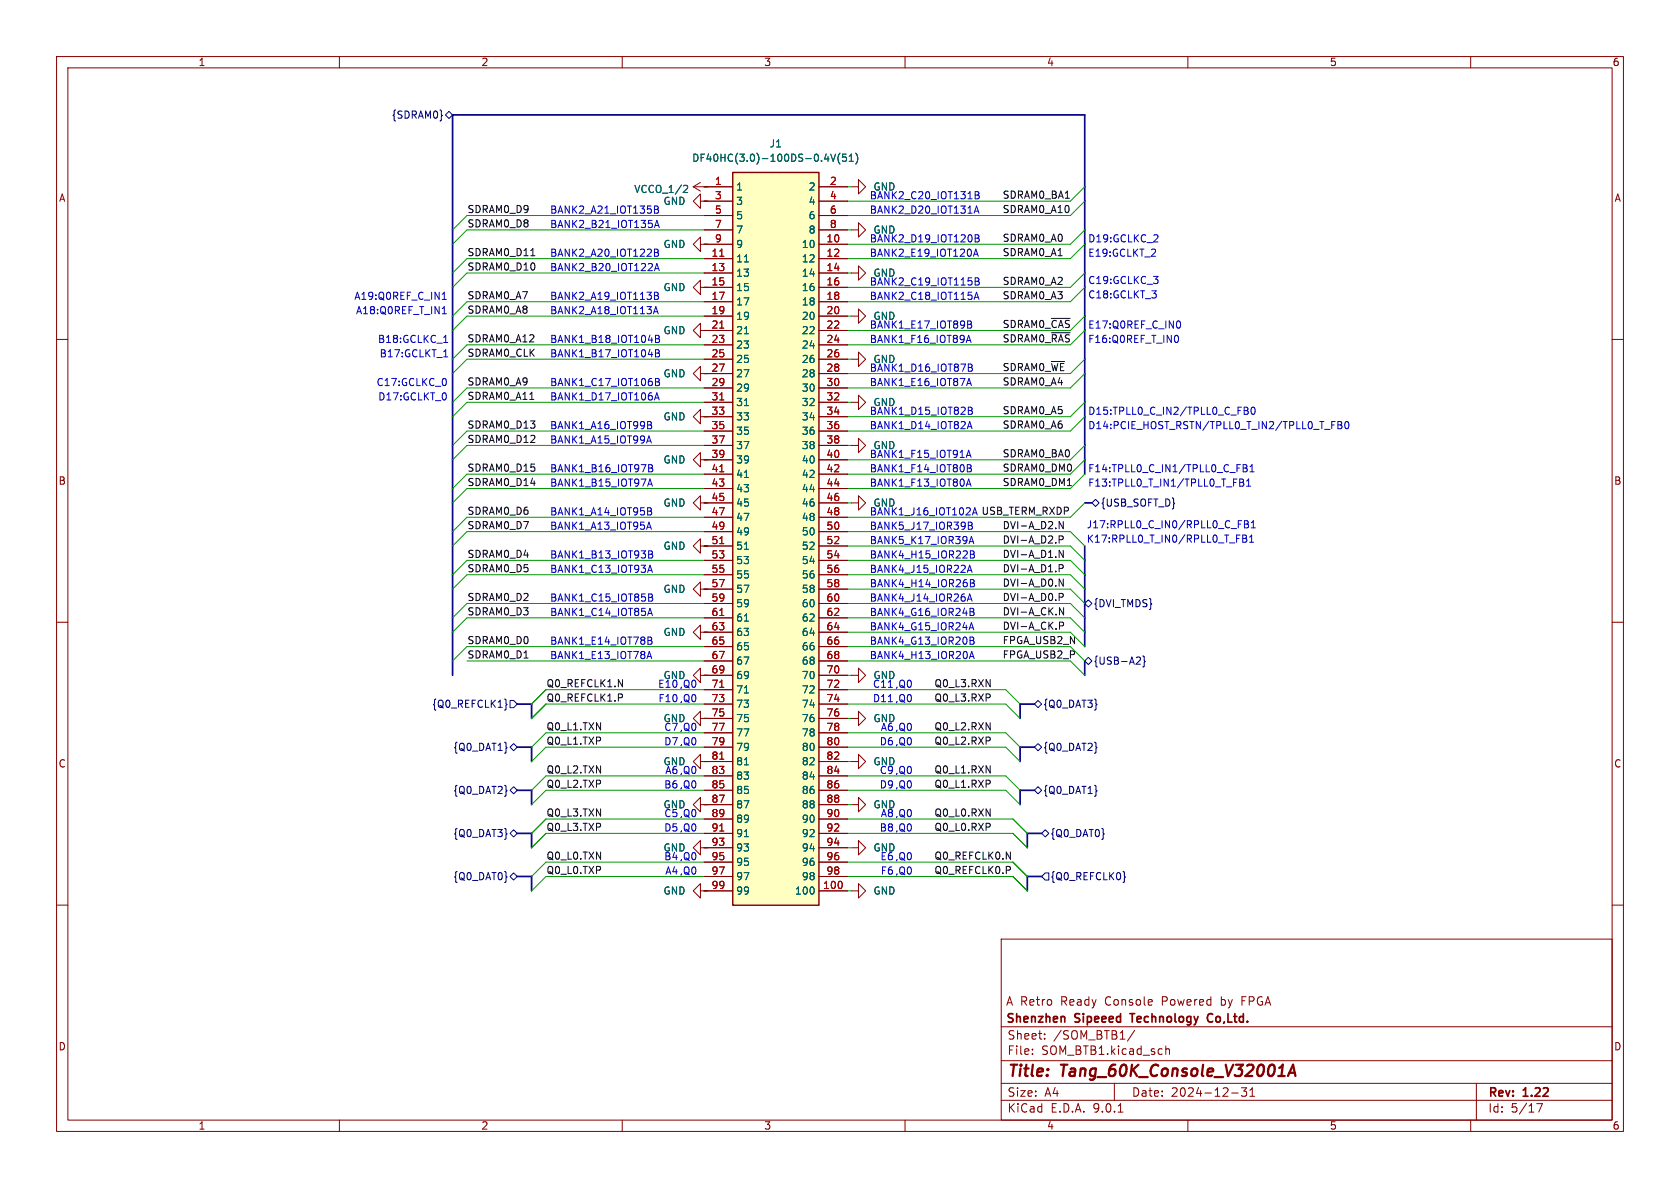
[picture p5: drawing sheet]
<svg xmlns="http://www.w3.org/2000/svg" width="297mm" height="210mm" viewBox="0 0 297 210" stroke-linecap="round" stroke-linejoin="round" font-family="sans-serif">
<g fill="none" stroke="#840000" stroke-width=".18">
<path d="M10 10h277v190h-277zM12 12h273v186h-273zM60 10v2M110 10v2M160 10v2M210 10v2M260 10v2M123.8 35.6v1.2l-1.2-1.2 1.2-1.3v1.3h1.3M123.8 50.8v1.3l-1.2-1.3 1.2-1.3v1.3h1.3M123.8 43.2v1.3l-1.2-1.3 1.2-1.3v1.3h1.3M123.8 58.4v1.3l-1.2-1.3 1.2-1.2v1.2h1.3M150.5 48.3h1.3v-1.3l1.2 1.3-1.2 1.2v-1.2"/>
<path d="M150.5 40.6h1.3v-1.2l1.2 1.2-1.2 1.3v-1.3M10 60h2M123.8 66v1.3l-1.2-1.3 1.2-1.2v1.2h1.3M123.8 73.7v1.2l-1.2-1.2 1.2-1.3v1.3h1.3M150.5 71.1h1.3v-1.2l1.2 1.2-1.2 1.3v-1.3M150.5 63.5h1.3v-1.3l1.2 1.3-1.2 1.3v-1.3M285 60h2M123.8 81.3v1.3l-1.2-1.3 1.2-1.3v1.3h1.3M123.8 96.5v1.3l-1.2-1.3 1.2-1.2v1.2h1.3M10 110h2M123.8 104.1v1.3l-1.2-1.3 1.2-1.2v1.2h1.3M123.8 111.8v1.2l-1.2-1.2 1.2-1.3v1.3h1.3"/>
<path d="M150.5 119.4h1.3v-1.3l1.2 1.3-1.2 1.3v-1.3M285 110h2M123.8 134.6v1.3l-1.2-1.3 1.2-1.2v1.2h1.3M123.8 127v1.3l-1.2-1.3 1.2-1.3v1.3h1.3M150.5 127h1.3v-1.3l1.2 1.3-1.2 1.3v-1.3M150.5 134.6h1.3v-1.2l1.2 1.2-1.2 1.3v-1.3M150.5 142.2h1.3v-1.2l1.2 1.2-1.2 1.3v-1.3M150.5 149.9h1.3v-1.3l1.2 1.3-1.2 1.2v-1.2M150.5 157.5h1.3v-1.3l1.2 1.3-1.2 1.3v-1.3M10 160h2M177 166h108v32h-108zM285 160h2"/>
<path d="M60 198v2M110 198v2M160 198v2M177 194.5h108M177 191.5h108M177 187.5h108M177 181.5h108M182.5 186.3v.1M182.5 185.5v.1M184.7 183.6v.1M184.7 182.8v.1M197 191.5v3"/>
<path d="M197.7 196.6h.8M200.6 182.1l-1.3 2M206.1 184.9v1.5M206.1 185.5l.2-.1 .4 .1v.9M210 198v2M217.7 193.2h1.2M220.4 192.3l-.5 .6 .4 .1v.7l-.2 .1h-.4l-.2-.1M221 193.8h.8M221 192.7l.4-.4v1.5M260 198v2M261 191.5v6.5M271.7 195.1h1l-.7 1.5"/>
</g>
<path d="M227.7 190.2l.9-2 .4 2M227.9 189.6h1" fill="none" stroke="#840000" stroke-width=".4"/>
<path d="M188.2 179.8v.9M199.7 179.2h.9M214.3 179.3a.74 .74 0 0 0-.9 .5 .74 .74 0 0 0 .5 .9l.4-.1" fill="none" stroke="#840000" stroke-width=".3"/>
<path d="M129.5 30.5h15.3v129.5h-15.3z" fill="#ffffc2"/>
<path d="M129.5 30.5h15.3v129.5h-15.3z" fill="none" stroke="#840000" stroke-width=".25"/>
<g fill="none" stroke="#840000" stroke-width=".18">
<path d="M122.6 33h6.9M122.6 33l1.2 .8M123.8 32.3l-1.2 .7M124.5 35.6h5M124.5 38.1h5M144.8 33h5.1M144.8 35.6h5.1M144.8 38.1h5.1M150.5 33h1.3v-1.2l1.2 1.2-1.2 1.3v-1.3M124.5 40.6h5M124.5 43.2h5M124.5 45.7h5"/>
<path d="M124.5 48.3h5M124.5 50.8h5M124.5 53.3h5M124.5 55.9h5M124.5 58.4h5M144.8 40.6h5.1M144.8 43.2h5.1M144.8 45.7h5.1M144.8 48.3h5.1M144.8 50.8h5.1M144.8 53.3h5.1M144.8 55.9h5.1"/>
<path d="M144.8 58.4h5.1M150.5 55.9h1.3v-1.3l1.2 1.3-1.2 1.3v-1.3M124.5 61h5M124.5 63.5h5M124.5 66h5M124.5 68.6h5M124.5 71.1h5M124.5 73.7h5M124.5 76.2h5M124.5 78.7h5M144.8 61h5.1M144.8 63.5h5.1"/>
<path d="M144.8 66h5.1M144.8 68.6h5.1M144.8 71.1h5.1M144.8 73.7h5.1M144.8 76.2h5.1M144.8 78.7h5.1M150.5 78.7h1.3v-1.2l1.2 1.2-1.2 1.3v-1.3M123.8 88.9v1.3l-1.2-1.3 1.2-1.3v1.3h1.3M124.5 81.3h5M124.5 83.8h5M124.5 86.4h5M124.5 88.9h5"/>
<path d="M124.5 91.4h5M124.5 94h5M124.5 96.5h5M124.5 99.1h5M144.8 81.3h5.1M144.8 83.8h5.1M144.8 86.4h5.1M144.8 88.9h5.1M144.8 91.4h5.1M144.8 94h5.1M144.8 96.5h5.1M144.8 99.1h5.1"/>
<path d="M150.5 88.9h1.3v-1.3l1.2 1.3-1.2 1.3v-1.3M123.8 119.4v1.3l-1.2-1.3 1.2-1.3v1.3h1.3M124.5 101.6h5M124.5 104.1h5M124.5 106.7h5M124.5 109.2h5M124.5 111.8h5M124.5 114.3h5M124.5 116.8h5M124.5 119.4h5M144.8 101.6h5.1M144.8 104.1h5.1"/>
<path d="M144.8 106.7h5.1M144.8 109.2h5.1M144.8 111.8h5.1M144.8 114.3h5.1M144.8 116.8h5.1M144.8 119.4h5.1M124.5 121.9h5M124.5 124.5h5M124.5 127h5M124.5 129.5h5M124.5 132.1h5M124.5 134.6h5"/>
<path d="M124.5 137.2h5M124.5 139.7h5M144.8 121.9h5.1M144.8 124.5h5.1M144.8 127h5.1M144.8 129.5h5.1M144.8 132.1h5.1M144.8 134.6h5.1M144.8 137.2h5.1M144.8 139.7h5.1M123.8 142.2v1.3l-1.2-1.3 1.2-1.2v1.2h1.3M123.8 149.9v1.2l-1.2-1.2 1.2-1.3v1.3h1.3"/>
<path d="M123.8 157.5v1.3l-1.2-1.3 1.2-1.3v1.3h1.3M124.5 142.2h5M124.5 144.8h5M124.5 147.3h5M124.5 149.9h5M124.5 152.4h5M124.5 154.9h5M124.5 157.5h5M144.8 142.2h5.1M144.8 144.8h5.1M144.8 147.3h5.1M144.8 149.9h5.1"/>
<path d="M144.8 152.4h5.1M144.8 154.9h5.1M144.8 157.5h5.1"/>
</g>
<g fill="none" stroke="#006464" stroke-width=".18">
<path d="M121 32.8h.4l.2 .3-.8 .9h.8M146.9 27.2l.4 1.3 .4-1.3M148.5 27.1a1.46 1.46 0 0 0 0 1.9M149.6 27.2h-.6l-.1 .7 .2-.2 .4 .1 .1 .2v.4l-.2 .1-.5-.1M150.1 28.5h.8M150.1 27.6l.4-.4v1.3M151.3 27.1a1.46 1.46 0 0 1 0 1.9M131.6 46.3h.7M131.6 59h.7M131.6 71.7h.7M131.6 84.4h.7M131.6 97.1h.7"/>
<path d="M131.6 109.8h.7M131.6 122.5h.7M131.6 135.2h.7M131.6 147.9h.7"/>
</g>
<path d="M127.2 45.3h.8M127.2 58h.8M127.2 70.7h.8M127.2 83.4h.8M127.2 96.1h.8M127.2 108.8h.8M127.2 121.5h.8M127.2 134.2h.8M127.2 146.9h.8" fill="none" stroke="#a90000" stroke-width=".18"/>
<g fill="none" stroke="#000084" stroke-width=".18">
<path d="M79.4 19.7l.6 .6-.6 .7-.7-.7zM193 88.9l.7-.6 .6 .6-.6 .6zM191.8 116.8l.6-.6 .6 .6-.6 .7zM191.8 106.7l.6-.7 .6 .7-.6 .6zM201.1 116.1l.4 .1 .1 .3-.8 .9h.8M202 116l.3 .1v.7l.2 .1-.2 .2v.6l-.3 .2M89.3 123.6l.2 .2v.6l.1 .2-.1 .1v.6l-.2 .2M89.5 139.7l.1 .1-.1 .1M89.5 132.1l.1 .1h-.1M90.2 139.7l.6-.6 .6 .6-.6 .6zM90.2 123.8h.6l.6 .7-.6 .6h-.6zM90.8 131.4l.6 .7-.6 .6-.6-.6z"/>
<path d="M182.9 139.7l.6-.6 .6 .6-.6 .6zM182.9 124.5l.6-.7 .6 .7-.6 .6zM183.5 131.4l.6 .7-.6 .6-.6-.6zM193.8 132.1l.1 .1h-.1M193.8 139.7l.1 .1-.1 .1M193.8 124.5l.1 .1h-.1M89.5 147.4h.1l-.1 .1M89.5 155h.1l-.1 .1M90.2 147.3l.6-.6 .6 .6-.6 .7zM90.2 154.9l.6-.6 .6 .6-.6 .7zM184.1 147.3l.7-.6 .6 .6-.6 .7zM184.8 154.3h.6v1.3h-.6l-.7-.7z"/>
<path d="M195.1 147.4h.1l-.1 .1M198.6 154.1l.2 .1v.7l.2 .1-.2 .2v.6l-.2 .2"/>
</g>
<g fill="none" stroke="#0f0f0f" stroke-width=".18">
<path d="M93.8 45.2h.8M185.9 58.8h3.3M185.9 56.3h3.3M93.7 70.6h.7M187.2 97.3l.8 1.2v-1.2M187.2 92.2l.8 1.3v-1.3M187.2 94.7h.5l.3 .3-.2 .3-.6 .1M187.2 99.8h.5l.3 .3-.2 .3-.6 .1M187.2 102.4l.8 1.2v-1.2M187.2 104.9h.5l.3 .2-.2 .4-.6 .1M187.3 107.4l.7 1.3v-1.3M187.3 110h.5l.2 .2-.1 .4h-.6"/>
<path d="M110 122.8v.4M178.6 153.3v.4"/>
</g>
<g fill="none" stroke="#000084" stroke-width=".3">
<path d="M191.8 83.8v-63.5h-111.8v99.1M191.8 96.5v17.8M191.8 88.9h1.2M191.8 116.8v2.6M91.4 139.7h2.6v2.5M91.4 124.5h2.6v2.5M91.4 132.1h2.6v2.5M182.9 124.5h-2.6v2.5M182.9 132.1h-2.6v2.5M182.9 139.7h-2.6v2.5M91.4 147.3h2.6v2.6M91.4 154.9h2.6v2.6"/>
<path d="M184.1 147.3h-2.5v2.6M184.1 154.9h-2.5v2.6"/>
</g>
<g fill="none" stroke="#009600" stroke-width=".18">
<path d="M124.5 38.1h-42l-2.5 2.5M124.5 35.6h.6M124.5 33h.6M149.9 33h.6M191.8 35.6l-2.6 2.5h-39.3M191.8 33l-2.6 2.6h-39.3M124.5 53.3h-42l-2.5 2.6M124.5 55.9h-42l-2.5 2.5M124.5 40.6h-42l-2.5 2.6M124.5 50.8h.6M124.5 58.4h.6M124.5 45.7h-42l-2.5 2.6"/>
<path d="M124.5 48.3h-42l-2.5 2.5M124.5 43.2h.6M149.9 55.9h.6M149.9 40.6h.6M149.9 48.3h.6M191.8 50.8l-2.6 2.5h-39.3M191.8 48.3l-2.6 2.5h-39.3M191.8 55.9l-2.6 2.5h-39.3M191.8 58.4l-2.6 2.6h-39.3M191.8 43.2l-2.6 2.5h-39.3M191.8 40.6l-2.6 2.6h-39.3M124.5 63.5h-42l-2.5 2.5"/>
<path d="M124.5 61h-42l-2.5 2.5M124.5 66h.6M124.5 68.6h-42l-2.5 2.5M124.5 73.7h.6M124.5 71.1h-42l-2.5 2.6M124.5 76.2h-42l-2.5 2.5M124.5 78.7h-42l-2.5 2.6M149.9 63.5h.6M149.9 71.1h.6M149.9 78.7h.6M191.8 63.5l-2.6 2.5h-39.3M191.8 66l-2.6 2.6h-39.3"/>
<path d="M191.8 71.1l-2.6 2.6h-39.3M191.8 73.7l-2.6 2.5h-39.3M191.8 78.7l-2.6 2.6h-39.3M124.5 96.5h.6M124.5 99.1h-42l-2.5 2.5M124.5 91.4h-42l-2.5 2.6M124.5 94h-42l-2.5 2.5M124.5 88.9h.6M124.5 86.4h-42l-2.5 2.5M124.5 83.8h-42l-2.5 2.6M124.5 81.3h.6M149.9 96.5h39.3l2.6 2.6"/>
<path d="M149.9 99.1h39.3l2.6 2.5M149.9 94h39.3l2.6 2.5M149.9 88.9h.6M191.8 88.9l-2.6 2.5h-39.3M191.8 83.8l-2.6 2.6h-39.3M191.8 81.3l-2.6 2.5h-39.3M82.5 116.8h42M124.5 119.4h.6M124.5 114.3h-42l-2.5 2.5M124.5 106.7h-42l-2.5 2.5M124.5 101.6h-42l-2.5 2.5M124.5 109.2h-42l-2.5 2.6"/>
<path d="M124.5 111.8h.6M124.5 104.1h.6M149.9 119.4h.6M149.9 116.8h39.3l2.6 2.6M149.9 114.3h39.3l2.6 2.5M149.9 106.7h39.3l2.6 2.5M149.9 101.6h39.3l2.6 2.5M149.9 109.2h39.3l2.6 2.6M149.9 111.8h39.3l2.6 2.5M149.9 104.1h39.3l2.6 2.6M124.5 121.9h-28l-2.5 2.6M124.5 124.5h-28l-2.5 2.5"/>
<path d="M124.5 132.1h-28l-2.5 2.5M124.5 129.5h-28l-2.5 2.6M124.5 127h.6M124.5 134.6h.6M124.5 137.2h-28l-2.5 2.5M124.5 139.7h-28l-2.5 2.5M149.9 121.9h27.9l2.5 2.6M149.9 124.5h27.9l2.5 2.5M149.9 132.1h27.9l2.5 2.5M149.9 129.5h27.9l2.5 2.6M149.9 127h.6M149.9 134.6h.6"/>
<path d="M149.9 137.2h27.9l2.5 2.5M149.9 139.7h27.9l2.5 2.5M124.5 142.2h.6M124.5 157.5h.6M124.5 144.8h-28l-2.5 2.5M124.5 154.9h-28l-2.5 2.6M124.5 152.4h-28l-2.5 2.5M124.5 147.3h-28l-2.5 2.6M124.5 149.9h.6M149.9 142.2h.6M149.9 157.5h.6M149.9 144.8h29.2l2.5 2.5"/>
<path d="M149.9 154.9h29.2l2.5 2.6M149.9 152.4h29.2l2.5 2.5M149.9 147.3h29.2l2.5 2.6M149.9 149.9h.6"/>
</g>
<g fill="none" stroke="#0000c2" stroke-width=".18">
<path d="M115.7 36.4h.4l.3 .3-.3 .3 .3 .1v.3l-.2 .3h-.5zM115.7 37h.4M115.8 39.9h.6M172.2 37.7l.4-1.3 .5 1.3M172.3 37.3h.6M172.4 33.9h.4l.3 .2-.3 .4 .3 .1v.3l-.2 .2h-.5zM172.4 34.5h.4M78.2 52.9h.7M78.2 55.5h.7M78.3 52l.2-.3v1.2M78.4 54.4l.1-.2v1.3M78.7 59.5l.1-.2v1.2"/>
<path d="M115.5 55.5l.4-1.3 .5 1.3M115.6 55.1h.6M115.7 51.7h.4l.3 .2-.3 .4 .3 .1v.3l-.2 .2h-.5zM115.7 44h.4l.3 .3-.3 .3 .3 .2v.3l-.2 .2h-.5zM115.7 52.3h.4M115.7 47.8l.4-1.2 .4 1.2M115.7 40.2l.4-1.2 .4 1.2M115.7 44.6h.4M115.8 47.5h.6M115.9 59.3h.4l.2 .2-.2 .4 .2 .1 .1 .3-.2 .2h-.5zM115.9 59.9h.4M171.1 56.7l.6 .2v.2l-.2 .2"/>
<path d="M171.1 57.3h.4M171.5 57.3l.3 .3-.1 .3-.6 .1M172.1 45.3l.4-1.3 .4 1.3M172.2 52.9l.4-1.2 .5 1.2M172.2 44.9h.6M172.3 52.6h.6M172.4 49.1h.4l.3 .3-.3 .3 .3 .1v.3l-.2 .3h-.5zM172.4 41.5h.4l.3 .2-.3 .4 .3 .1v.3l-.2 .3h-.5zM172.4 49.7h.4M172.4 42.1h.4M203.9 48.9h.8l-.4 .4M204.6 41.6l.1 .1v.3l-.8 .8h.8"/>
<path d="M204.6 49.4l.1 .2-.1 .5M208 59.3a.79 .79 0 0 1 0 1.2M208.3 56.7a.68 .68 0 0 1 .4 .7 .68 .68 0 0 1-.4 .6M78.4 63.1h.8M78.4 60.5h.8M78.7 62l.1-.2v1.3M78.8 67l.1 .4-.1 .6M114.4 78h.6M114.5 74.5l.6 .1 .1 .3-.3 .2M114.5 75.1h.4M114.7 77.1l.5 1.2M114.9 75.1l.3 .3v.3l-.7 .1"/>
<path d="M115.7 70.7l.4-1.3 .4 1.3M115.8 70.3h.6M115.9 61.8h.4l.2 .3-.2 .3 .2 .1 .1 .3-.2 .3h-.5zM115.9 66.9h.4l.2 .2-.2 .4 .2 .1 .1 .3-.2 .3h-.5zM115.9 62.4h.4M115.9 67.5h.4M170.8 60.5l.4-1.2 .5 1.2M170.9 68.2l.4-1.3 .4 1.3M170.9 60.2h.7M171 75.8l.4-1.3 .5 1.3M171 67.8h.6M171.1 75.4h.6"/>
<path d="M171.2 72l.6 .1 .1 .2-.3 .3M171.2 72.6h.4M171.2 64.4l.6 .1 .1 .2-.3 .3M171.2 65h.4M171.6 72.6l.3 .2v.3l-.7 .1M171.6 65l.3 .2v.3l-.7 .1M220 72l.6 .1v.2l-.2 .3M220 72.6h.4M220.4 72.6l.3 .2-.1 .3-.6 .1M221.3 72.1l.2-.1a.68 .68 0 0 1 .4 .6 .68 .68 0 0 1-.4 .6l-.2-.1-.1-.3zM235.4 74.5h.6M236.5 74.5h.4l.3 .3-.3 .3 .3 .1 .1 .3-.3 .3h-.5z"/>
<path d="M236.5 75.1h.4M237.9 74.6l.1-.1a.68 .68 0 0 1 .5 .7 .68 .68 0 0 1-.5 .6l-.1-.1-.2-.4zM114.4 93.2h.6M114.5 89.8l.6 .1 .1 .2-.3 .3M114.5 85.9l.4-1.2 .4 1.2M114.5 90.4h.4M114.6 85.6h.6M114.7 82.1l.6 .2v.2l-.2 .2M114.7 82.7h.4M114.7 97.4l.6 .1v.2l-.2 .3M114.7 98h.4M114.7 92.3l.5 1.3"/>
<path d="M114.9 90.4l.3 .2v.3l-.7 .1M115.1 82.7l.3 .3-.1 .3-.6 .1M115.1 98l.3 .2-.1 .3-.6 .1M170.8 80.9l.4-1.3 .5 1.3M170.8 85.9l.4-1.2 .5 1.2M170.9 80.5h.7M170.9 85.6h.7M171 82.1l.6 .2 .1 .2-.3 .2M171 82.7h.4M171.2 92.3h.4l.3 .2-.3 .4 .3 .1v.3l-.2 .3h-.5zM171.2 92.9h.4M171.3 96.1l.4-1.3 .5 1.3"/>
<path d="M171.4 82.7l.3 .3v.3l-.7 .1M171.4 95.7h.6M171.6 97.4h.4l.2 .2-.2 .4 .2 .1 .1 .3-.3 .2h-.4zM171.6 98h.4M171.9 91l.4-1.2 .5 1.2M172 90.7h.6M218.9 92h.6M219.2 84.7h.4l.2 .2-.2 .4 .2 .1 .1 .3-.2 .2h-.5zM219.2 85.3h.4M219.7 94.6h.4l.3 .2-.3 .4 .3 .1v.3l-.2 .3h-.5zM219.7 95.2h.4M219.8 82.1h.4l.2 .3-.2 .3 .2 .2 .1 .3-.2 .2h-.5z"/>
<path d="M219.8 82.7h.4M220 92h.4l.3 .3-.3 .3 .3 .2v.3l-.2 .2h-.5zM220 92.6h.4M220.4 85.9h.7M220.4 85l.3-.3v1.2M220.9 95.9h.7M220.9 94.9l.4-.3v1.3M221 83.4h.7M221 82.5l.3-.4v1.3M221.2 93.3h.7M221.2 92.4l.4-.4v1.3M114.4 116.4l.4-1.2 .4 1.2"/>
<path d="M114.5 116.1h.6M114.5 108.8l.4-1.3 .4 1.3M114.5 101.2l.4-1.3 .4 1.3M114.6 112.6l.6 .1v.3l-.2 .2M114.6 113.2h.4M114.6 100.8h.6M114.6 108.4h.6M114.7 105l.6 .1v.3l-.2 .2M114.7 105.6h.4M115 113.2l.3 .3-.1 .3-.6 .1M115.1 105.6l.3 .2-.1 .3-.6 .2M171 101.2l.4-1.3 .5 1.3"/>
<path d="M171 106.3l.4-1.3 .5 1.3M171.1 100.8h.6M171.1 105.9h.6M171.3 111.3l.4-1.2 .5 1.2M171.4 116.4l.4-1.2 .4 1.2M171.4 111h.6M171.5 112.6l.6 .1 .1 .3-.3 .2M171.5 107.5l.6 .2 .1 .2-.3 .2M171.5 113.2h.4M171.5 108.1h.4M171.5 116.1h.6M171.6 102.5h.4l.2 .2-.2 .4 .2 .1 .1 .3-.3 .2h-.4z"/>
<path d="M171.6 103.1h.4M171.9 113.2l.3 .3v.3l-.7 .1M171.9 108.1l.3 .3v.3l-.7 .1"/>
</g>
<g font-size="2.8" fill="#840000">
<text x="178" y="190.9">Title:</text>
<text x="187.7" y="190.9">Tang_60K_Console_V32001A</text>
</g>
<g font-size="2.1" fill="#840000">
<text x="177.8" y="178">A Retro</text>
<text x="187.6" y="178">Ready</text>
<text x="195.5" y="178">Console</text>
<text x="205.7" y="178">Powered</text>
<text x="216.3" y="178">by</text>
<text x="220.1" y="178">FPGA</text>
<text x="177.8" y="181.2">Shenzhen</text>
<text x="178" y="184">Sheet:</text>
<text x="186.2" y="184">/SOM_BTB1/</text>
<text x="190.1" y="181.2">Sipeeed</text>
<text x="200.6" y="181.2">Technology</text>
<text x="214.8" y="181.2">Co,Ltd.</text>
<text x="178" y="186.7">File:</text>
<text x="184.1" y="186.7">SOM_BTB1.kicad_sch</text>
<text x="178" y="196.9">KiCad</text>
<text x="178" y="194.1">Size:</text>
<text x="184.7" y="194.1">A4</text>
<text x="185.7" y="196.9">E.D.A.</text>
<text x="193.3" y="196.9">9.0.1</text>
<text x="200" y="194.1">Date:</text>
<text x="207" y="194.1">2024-12-31</text>
<text x="263" y="194.3">Rev:</text>
<text x="263" y="196.9">Id:</text>
<text x="267.1" y="196.9">5/17</text>
<text x="269.4" y="194.3">1.22</text>
</g>
<g font-size="1.8" fill="#840000">
<text x="35" y="11.9">1</text>
<text x="85" y="11.9">2</text>
<text x="135" y="11.9">3</text>
<text x="185" y="11.9">4</text>
<text x="235" y="11.9">5</text>
<text x="285" y="11.9">6</text>
<text x="10.3" y="35.9">A</text>
<text x="285.3" y="35.9">A</text>
<text x="10.3" y="85.9">B</text>
<text x="285.3" y="85.9">B</text>
<text x="10.3" y="135.9">C</text>
<text x="285.3" y="135.9">C</text>
<text x="10.3" y="185.9">D</text>
<text x="285.3" y="185.9">D</text>
<text x="35" y="199.9">1</text>
<text x="85" y="199.9">2</text>
<text x="135" y="199.9">3</text>
<text x="185" y="199.9">4</text>
<text x="235" y="199.9">5</text>
<text x="285" y="199.9">6</text>
</g>
<g font-size="1.8" fill="#000084">
<text x="69.2" y="21.2">{SDRAM0}</text>
<text x="194.5" y="89.8">{USB_SOFT_D}</text>
<text x="193.2" y="107.5">{DVI_TMDS}</text>
<text x="193.2" y="117.7">{USB-A2}</text>
<text x="76.3" y="125.3">{Q0_REFCLK1}</text>
<text x="184.3" y="125.3">{Q0_DAT3}</text>
<text x="80" y="132.9">{Q0_DAT1}</text>
<text x="184.3" y="132.9">{Q0_DAT2}</text>
<text x="80" y="140.6">{Q0_DAT2}</text>
<text x="184.3" y="140.6">{Q0_DAT1}</text>
<text x="80" y="148.2">{Q0_DAT3}</text>
<text x="185.6" y="148.2">{Q0_DAT0}</text>
<text x="80" y="155.8">{Q0_DAT0}</text>
<text x="185.6" y="155.8">{Q0_REFCLK0}</text>
</g>
<g font-size="1.8" fill="#006464">
<text x="122.3" y="28.8">DF40HC(3.0)-100DS-0.4V(51)</text>
<text x="136" y="26.3">J1</text>
<text x="112" y="34.3">VCCO_1/2</text>
<text x="130" y="33.9">1</text>
<text x="142.9" y="33.9">2</text>
<text x="154.3" y="33.9">GND</text>
<text x="117.2" y="36.4">GND</text>
<text x="130" y="36.4">3</text>
<text x="130" y="39">5</text>
<text x="130" y="41.5">7</text>
<text x="142.9" y="36.4">4</text>
<text x="142.9" y="39">6</text>
<text x="142.9" y="41.5">8</text>
<text x="154.3" y="41.5">GND</text>
<text x="117.2" y="44">GND</text>
<text x="130" y="44">9</text>
<text x="130" y="46.6">11</text>
<text x="141.6" y="44">10</text>
<text x="141.6" y="46.6">12</text>
<text x="117.2" y="51.7">GND</text>
<text x="130" y="49.1">13</text>
<text x="130" y="51.7">15</text>
<text x="141.6" y="49.1">14</text>
<text x="141.6" y="51.7">16</text>
<text x="154.3" y="49.1">GND</text>
<text x="117.2" y="59.3">GND</text>
<text x="130" y="54.2">17</text>
<text x="130" y="56.7">19</text>
<text x="130" y="59.3">21</text>
<text x="141.6" y="54.2">18</text>
<text x="141.6" y="56.7">20</text>
<text x="141.6" y="59.3">22</text>
<text x="154.3" y="56.7">GND</text>
<text x="130" y="61.8">23</text>
<text x="130" y="64.4">25</text>
<text x="141.6" y="61.8">24</text>
<text x="141.6" y="64.4">26</text>
<text x="154.3" y="64.4">GND</text>
<text x="117.2" y="66.9">GND</text>
<text x="130" y="66.9">27</text>
<text x="130" y="69.4">29</text>
<text x="130" y="72">31</text>
<text x="141.6" y="66.9">28</text>
<text x="141.6" y="69.4">30</text>
<text x="141.6" y="72">32</text>
<text x="154.3" y="72">GND</text>
<text x="117.2" y="74.5">GND</text>
<text x="130" y="74.5">33</text>
<text x="130" y="77.1">35</text>
<text x="141.6" y="74.5">34</text>
<text x="141.6" y="77.1">36</text>
<text x="117.2" y="82.1">GND</text>
<text x="130" y="79.6">37</text>
<text x="130" y="82.1">39</text>
<text x="141.6" y="79.6">38</text>
<text x="141.6" y="82.1">40</text>
<text x="154.3" y="79.6">GND</text>
<text x="117.2" y="89.8">GND</text>
<text x="130" y="84.7">41</text>
<text x="130" y="87.2">43</text>
<text x="130" y="89.8">45</text>
<text x="141.6" y="84.7">42</text>
<text x="141.6" y="87.2">44</text>
<text x="141.6" y="89.8">46</text>
<text x="154.3" y="89.8">GND</text>
<text x="130" y="92.3">47</text>
<text x="130" y="94.8">49</text>
<text x="141.6" y="92.3">48</text>
<text x="141.6" y="94.8">50</text>
<text x="117.2" y="97.4">GND</text>
<text x="130" y="97.4">51</text>
<text x="130" y="99.9">53</text>
<text x="141.6" y="97.4">52</text>
<text x="141.6" y="99.9">54</text>
<text x="117.2" y="105">GND</text>
<text x="130" y="102.5">55</text>
<text x="130" y="105">57</text>
<text x="130" y="107.5">59</text>
<text x="141.6" y="102.5">56</text>
<text x="141.6" y="105">58</text>
<text x="141.6" y="107.5">60</text>
<text x="117.2" y="112.6">GND</text>
<text x="130" y="110.1">61</text>
<text x="130" y="112.6">63</text>
<text x="141.6" y="110.1">62</text>
<text x="141.6" y="112.6">64</text>
<text x="130" y="115.2">65</text>
<text x="130" y="117.7">67</text>
<text x="141.6" y="115.2">66</text>
<text x="141.6" y="117.7">68</text>
<text x="117.2" y="120.2">GND</text>
<text x="130" y="120.2">69</text>
<text x="130" y="122.8">71</text>
<text x="130" y="125.3">73</text>
<text x="141.6" y="120.2">70</text>
<text x="141.6" y="122.8">72</text>
<text x="141.6" y="125.3">74</text>
<text x="154.3" y="120.2">GND</text>
<text x="117.2" y="127.9">GND</text>
<text x="130" y="127.9">75</text>
<text x="130" y="130.4">77</text>
<text x="141.6" y="127.9">76</text>
<text x="141.6" y="130.4">78</text>
<text x="154.3" y="127.9">GND</text>
<text x="117.2" y="135.5">GND</text>
<text x="130" y="132.9">79</text>
<text x="130" y="135.5">81</text>
<text x="141.6" y="132.9">80</text>
<text x="141.6" y="135.5">82</text>
<text x="154.3" y="135.5">GND</text>
<text x="117.2" y="143.1">GND</text>
<text x="130" y="138">83</text>
<text x="130" y="140.6">85</text>
<text x="130" y="143.1">87</text>
<text x="141.6" y="138">84</text>
<text x="141.6" y="140.6">86</text>
<text x="141.6" y="143.1">88</text>
<text x="154.3" y="143.1">GND</text>
<text x="130" y="145.6">89</text>
<text x="130" y="148.2">91</text>
<text x="141.6" y="145.6">90</text>
<text x="141.6" y="148.2">92</text>
<text x="117.2" y="150.7">GND</text>
<text x="130" y="150.7">93</text>
<text x="130" y="153.3">95</text>
<text x="130" y="155.8">97</text>
<text x="141.6" y="150.7">94</text>
<text x="141.6" y="153.3">96</text>
<text x="141.6" y="155.8">98</text>
<text x="154.3" y="150.7">GND</text>
<text x="117.2" y="158.3">GND</text>
<text x="130" y="158.3">99</text>
<text x="140.4" y="158.3">100</text>
<text x="154.3" y="158.3">GND</text>
</g>
<g font-size="1.8" fill="#a90000">
<text x="126.3" y="32.8">1</text>
<text x="126.3" y="35.3">3</text>
<text x="146.6" y="32.8">2</text>
<text x="146.6" y="35.3">4</text>
<text x="126.3" y="37.8">5</text>
<text x="126.3" y="40.4">7</text>
<text x="146.6" y="37.8">6</text>
<text x="146.6" y="40.4">8</text>
<text x="125.7" y="45.5">11</text>
<text x="126.3" y="42.9">9</text>
<text x="146" y="42.9">10</text>
<text x="146" y="45.5">12</text>
<text x="125.7" y="48">13</text>
<text x="125.7" y="50.5">15</text>
<text x="125.7" y="53.1">17</text>
<text x="146" y="48">14</text>
<text x="146" y="50.5">16</text>
<text x="146" y="53.1">18</text>
<text x="125.7" y="55.6">19</text>
<text x="125.7" y="58.2">21</text>
<text x="146" y="55.6">20</text>
<text x="146" y="58.2">22</text>
<text x="125.7" y="60.7">23</text>
<text x="125.7" y="63.2">25</text>
<text x="125.7" y="65.8">27</text>
<text x="146" y="60.7">24</text>
<text x="146" y="63.2">26</text>
<text x="146" y="65.8">28</text>
<text x="125.7" y="68.3">29</text>
<text x="125.7" y="70.9">31</text>
<text x="146" y="68.3">30</text>
<text x="146" y="70.9">32</text>
<text x="125.7" y="73.4">33</text>
<text x="125.7" y="75.9">35</text>
<text x="146" y="73.4">34</text>
<text x="146" y="75.9">36</text>
<text x="125.7" y="78.5">37</text>
<text x="125.7" y="81">39</text>
<text x="125.7" y="83.6">41</text>
<text x="146" y="78.5">38</text>
<text x="146" y="81">40</text>
<text x="146" y="83.6">42</text>
<text x="125.7" y="86.1">43</text>
<text x="125.7" y="88.6">45</text>
<text x="146" y="86.1">44</text>
<text x="146" y="88.6">46</text>
<text x="125.7" y="91.2">47</text>
<text x="125.7" y="93.7">49</text>
<text x="146" y="91.2">48</text>
<text x="146" y="93.7">50</text>
<text x="125.7" y="96.3">51</text>
<text x="125.7" y="98.8">53</text>
<text x="125.7" y="101.3">55</text>
<text x="146" y="96.3">52</text>
<text x="146" y="98.8">54</text>
<text x="146" y="101.3">56</text>
<text x="125.7" y="103.9">57</text>
<text x="125.7" y="106.4">59</text>
<text x="146" y="103.9">58</text>
<text x="146" y="106.4">60</text>
<text x="125.7" y="109">61</text>
<text x="125.7" y="111.5">63</text>
<text x="146" y="109">62</text>
<text x="146" y="111.5">64</text>
<text x="125.7" y="114">65</text>
<text x="125.7" y="116.6">67</text>
<text x="125.7" y="119.1">69</text>
<text x="146" y="114">66</text>
<text x="146" y="116.6">68</text>
<text x="146" y="119.1">70</text>
<text x="125.7" y="121.7">71</text>
<text x="125.7" y="124.2">73</text>
<text x="146" y="121.7">72</text>
<text x="146" y="124.2">74</text>
<text x="125.7" y="126.7">75</text>
<text x="125.7" y="129.3">77</text>
<text x="125.7" y="131.8">79</text>
<text x="146" y="126.7">76</text>
<text x="146" y="129.3">78</text>
<text x="146" y="131.8">80</text>
<text x="125.7" y="134.4">81</text>
<text x="125.7" y="136.9">83</text>
<text x="146" y="134.4">82</text>
<text x="146" y="136.9">84</text>
<text x="125.7" y="139.4">85</text>
<text x="125.7" y="142">87</text>
<text x="146" y="139.4">86</text>
<text x="146" y="142">88</text>
<text x="125.7" y="144.5">89</text>
<text x="125.7" y="147.1">91</text>
<text x="125.7" y="149.6">93</text>
<text x="146" y="144.5">90</text>
<text x="146" y="147.1">92</text>
<text x="146" y="149.6">94</text>
<text x="125.7" y="152.1">95</text>
<text x="125.7" y="154.7">97</text>
<text x="146" y="152.1">96</text>
<text x="146" y="154.7">98</text>
<text x="125.7" y="157.2">99</text>
<text x="145.4" y="157.2">100</text>
</g>
<g font-size="1.8" fill="#0000c2">
<text x="153.7" y="35.3">BANK2_C20_IOT131B</text>
<text x="97.2" y="37.9">BANK2_A21_IOT135B</text>
<text x="97.2" y="40.4">BANK2_B21_IOT135A</text>
<text x="153.7" y="37.9">BANK2_D20_IOT131A</text>
<text x="97.2" y="45.5">BANK2_A20_IOT122B</text>
<text x="153.7" y="42.9">BANK2_D19_IOT120B</text>
<text x="153.7" y="45.5">BANK2_E19_IOT120A</text>
<text x="192.3" y="42.9">D19:GCLKC_2</text>
<text x="192.3" y="45.5">E19:GCLKT_2</text>
<text x="62.5" y="53.1">A19:Q0REF_C_IN1</text>
<text x="97.2" y="53.1">BANK2_A19_IOT113B</text>
<text x="97.2" y="48">BANK2_B20_IOT122A</text>
<text x="153.7" y="50.6">BANK2_C19_IOT115B</text>
<text x="153.7" y="53.1">BANK2_C18_IOT115A</text>
<text x="192.3" y="52.8">C18:GCLKT_3</text>
<text x="192.3" y="50.3">C19:GCLKC_3</text>
<text x="62.8" y="55.6">A18:Q0REF_T_IN1</text>
<text x="97.2" y="55.6">BANK2_A18_IOT113A</text>
<text x="153.7" y="58.2">BANK1_E17_IOT89B</text>
<text x="192.3" y="58.2">E17:Q0REF_C_IN0</text>
<text x="66.7" y="60.7">B18:GCLKC_1</text>
<text x="67" y="63.3">B17:GCLKT_1</text>
<text x="97.2" y="63.3">BANK1_B17_IOT104B</text>
<text x="97.2" y="60.7">BANK1_B18_IOT104B</text>
<text x="153.7" y="60.7">BANK1_F16_IOT89A</text>
<text x="153.7" y="65.8">BANK1_D16_IOT87B</text>
<text x="192.3" y="60.7">F16:Q0REF_T_IN0</text>
<text x="66.5" y="68.3">C17:GCLKC_0</text>
<text x="66.8" y="70.9">D17:GCLKT_0</text>
<text x="97.2" y="70.9">BANK1_D17_IOT106A</text>
<text x="97.2" y="68.3">BANK1_C17_IOT106B</text>
<text x="153.7" y="68.3">BANK1_E16_IOT87A</text>
<text x="97.2" y="76">BANK1_A16_IOT99B</text>
<text x="153.7" y="76">BANK1_D14_IOT82A</text>
<text x="153.7" y="73.4">BANK1_D15_IOT82B</text>
<text x="192.3" y="76">D14:PCIE_HOST_RSTN/TPLL0_T_IN2/TPLL0_T_FB0</text>
<text x="192.3" y="73.4">D15:TPLL0_C_IN2/TPLL0_C_FB0</text>
<text x="97.2" y="78.5">BANK1_A15_IOT99A</text>
<text x="97.2" y="83.6">BANK1_B16_IOT97B</text>
<text x="153.7" y="83.6">BANK1_F14_IOT80B</text>
<text x="153.7" y="81">BANK1_F15_IOT91A</text>
<text x="192.3" y="83.6">F14:TPLL0_C_IN1/TPLL0_C_FB1</text>
<text x="97.2" y="86.1">BANK1_B15_IOT97A</text>
<text x="153.7" y="86.1">BANK1_F13_IOT80A</text>
<text x="192.3" y="86.1">F13:TPLL0_T_IN1/TPLL0_T_FB1</text>
<text x="97.2" y="91.2">BANK1_A14_IOT95B</text>
<text x="97.2" y="93.7">BANK1_A13_IOT95A</text>
<text x="153.7" y="93.7">BANK5_J17_IOR39B</text>
<text x="153.7" y="91.2">BANK1_J16_IOT102A</text>
<text x="192" y="93.5">J17:RPLL0_C_IN0/RPLL0_C_FB1</text>
<text x="97.2" y="98.8">BANK1_B13_IOT93B</text>
<text x="97.2" y="101.4">BANK1_C13_IOT93A</text>
<text x="153.7" y="98.8">BANK4_H15_IOR22B</text>
<text x="153.7" y="101.4">BANK4_J15_IOR22A</text>
<text x="153.7" y="96.3">BANK5_K17_IOR39A</text>
<text x="192" y="96">K17:RPLL0_T_IN0/RPLL0_T_FB1</text>
<text x="97.2" y="106.4">BANK1_C15_IOT85B</text>
<text x="153.7" y="103.9">BANK4_H14_IOR26B</text>
<text x="153.7" y="106.4">BANK4_J14_IOR26A</text>
<text x="97.2" y="109">BANK1_C14_IOT85A</text>
<text x="153.7" y="111.5">BANK4_G15_IOR24A</text>
<text x="153.7" y="109">BANK4_G16_IOR24B</text>
<text x="97.2" y="114.1">BANK1_E14_IOT78B</text>
<text x="97.2" y="116.6">BANK1_E13_IOT78A</text>
<text x="153.7" y="114.1">BANK4_G13_IOR20B</text>
<text x="153.7" y="116.6">BANK4_H13_IOR20A</text>
<text x="116.2" y="121.7">E10 ,Q0</text>
<text x="116.3" y="124.2">F10 ,Q0</text>
<text x="154.2" y="121.7">C11 ,Q0</text>
<text x="154.2" y="124.2">D11 ,Q0</text>
<text x="117.3" y="131.8">D7 ,Q0</text>
<text x="117.3" y="129.3">C7 ,Q0</text>
<text x="155.4" y="131.8">D6 ,Q0</text>
<text x="155.6" y="129.3">A6 ,Q0</text>
<text x="117.5" y="136.9">A6 ,Q0</text>
<text x="155.4" y="136.9">C9 ,Q0</text>
<text x="117.3" y="139.5">B6 ,Q0</text>
<text x="155.4" y="139.5">D9 ,Q0</text>
<text x="117.3" y="147.1">D5 ,Q0</text>
<text x="117.3" y="144.5">C5 ,Q0</text>
<text x="155.4" y="147.1">B8 ,Q0</text>
<text x="155.6" y="144.5">A8 ,Q0</text>
<text x="117.3" y="152.2">B4 ,Q0</text>
<text x="117.5" y="154.7">A4 ,Q0</text>
<text x="155.6" y="152.2">E6 ,Q0</text>
<text x="155.6" y="154.7">F6 ,Q0</text>
</g>
<g font-size="1.8" fill="#0f0f0f">
<text x="177.2" y="35.2">SDRAM0_BA1</text>
<text x="82.5" y="40.3">SDRAM0_D8</text>
<text x="82.5" y="37.8">SDRAM0_D9</text>
<text x="177.2" y="37.8">SDRAM0_A10</text>
<text x="82.5" y="47.9">SDRAM0_D10</text>
<text x="82.5" y="45.4">SDRAM0_D11</text>
<text x="177.2" y="42.8">SDRAM0_A0</text>
<text x="177.2" y="45.4">SDRAM0_A1</text>
<text x="82.5" y="53">SDRAM0_A7</text>
<text x="177.2" y="50.5">SDRAM0_A2</text>
<text x="177.2" y="53">SDRAM0_A3</text>
<text x="82.5" y="55.5">SDRAM0_A8</text>
<text x="177.2" y="58.1">SDRAM0_~{CAS}</text>
<text x="82.5" y="60.6">SDRAM0_A12</text>
<text x="82.5" y="63.2">SDRAM0_CLK</text>
<text x="177.2" y="60.6">SDRAM0_~{RAS}</text>
<text x="177.2" y="65.7">SDRAM0_~{WE}</text>
<text x="82.5" y="68.2">SDRAM0_A9</text>
<text x="82.5" y="70.8">SDRAM0_A11</text>
<text x="177.2" y="68.2">SDRAM0_A4</text>
<text x="82.5" y="75.9">SDRAM0_D13</text>
<text x="177.2" y="73.3">SDRAM0_A5</text>
<text x="177.2" y="75.9">SDRAM0_A6</text>
<text x="82.5" y="78.4">SDRAM0_D12</text>
<text x="82.5" y="83.5">SDRAM0_D15</text>
<text x="177.2" y="80.9">SDRAM0_BA0</text>
<text x="177.2" y="83.5">SDRAM0_DM0</text>
<text x="82.5" y="86">SDRAM0_D14</text>
<text x="177.2" y="86">SDRAM0_DM1</text>
<text x="82.5" y="91.1">SDRAM0_D6</text>
<text x="82.5" y="93.6">SDRAM0_D7</text>
<text x="173.4" y="91.1">USB_TERM_RXDP</text>
<text x="177.2" y="93.6">DVI-A_D2.N</text>
<text x="82.5" y="101.3">SDRAM0_D5</text>
<text x="82.5" y="98.7">SDRAM0_D4</text>
<text x="177.2" y="98.7">DVI-A_D1.N</text>
<text x="177.2" y="101.3">DVI-A_D1.P</text>
<text x="177.2" y="96.2">DVI-A_D2.P</text>
<text x="82.5" y="106.3">SDRAM0_D2</text>
<text x="177.2" y="106.3">DVI-A_D0.P</text>
<text x="177.2" y="103.8">DVI-A_D0.N</text>
<text x="82.5" y="114">SDRAM0_D0</text>
<text x="82.5" y="108.9">SDRAM0_D3</text>
<text x="177.2" y="108.9">DVI-A_CK.N</text>
<text x="177.2" y="111.4">DVI-A_CK.P</text>
<text x="177.2" y="114">FPGA_USB2_N</text>
<text x="82.5" y="116.5">SDRAM0_D1</text>
<text x="177.2" y="116.5">FPGA_USB2_P</text>
<text x="96.5" y="121.6">Q0_REFCLK1.N</text>
<text x="96.5" y="124.1">Q0_REFCLK1.P</text>
<text x="165.1" y="121.6">Q0_L3.RXN</text>
<text x="165.1" y="124.1">Q0_L3.RXP</text>
<text x="96.5" y="129.2">Q0_L1.TXN</text>
<text x="96.5" y="131.7">Q0_L1.TXP</text>
<text x="165.1" y="129.2">Q0_L2.RXN</text>
<text x="165.1" y="131.7">Q0_L2.RXP</text>
<text x="96.5" y="136.8">Q0_L2.TXN</text>
<text x="165.1" y="136.8">Q0_L1.RXN</text>
<text x="96.5" y="139.4">Q0_L2.TXP</text>
<text x="165.1" y="139.4">Q0_L1.RXP</text>
<text x="96.5" y="147">Q0_L3.TXP</text>
<text x="96.5" y="144.4">Q0_L3.TXN</text>
<text x="165.1" y="144.4">Q0_L0.RXN</text>
<text x="165.1" y="147">Q0_L0.RXP</text>
<text x="96.5" y="152.1">Q0_L0.TXN</text>
<text x="96.5" y="154.6">Q0_L0.TXP</text>
<text x="165.1" y="152.1">Q0_REFCLK0.N</text>
<text x="165.1" y="154.6">Q0_REFCLK0.P</text>
</g>
</svg>
